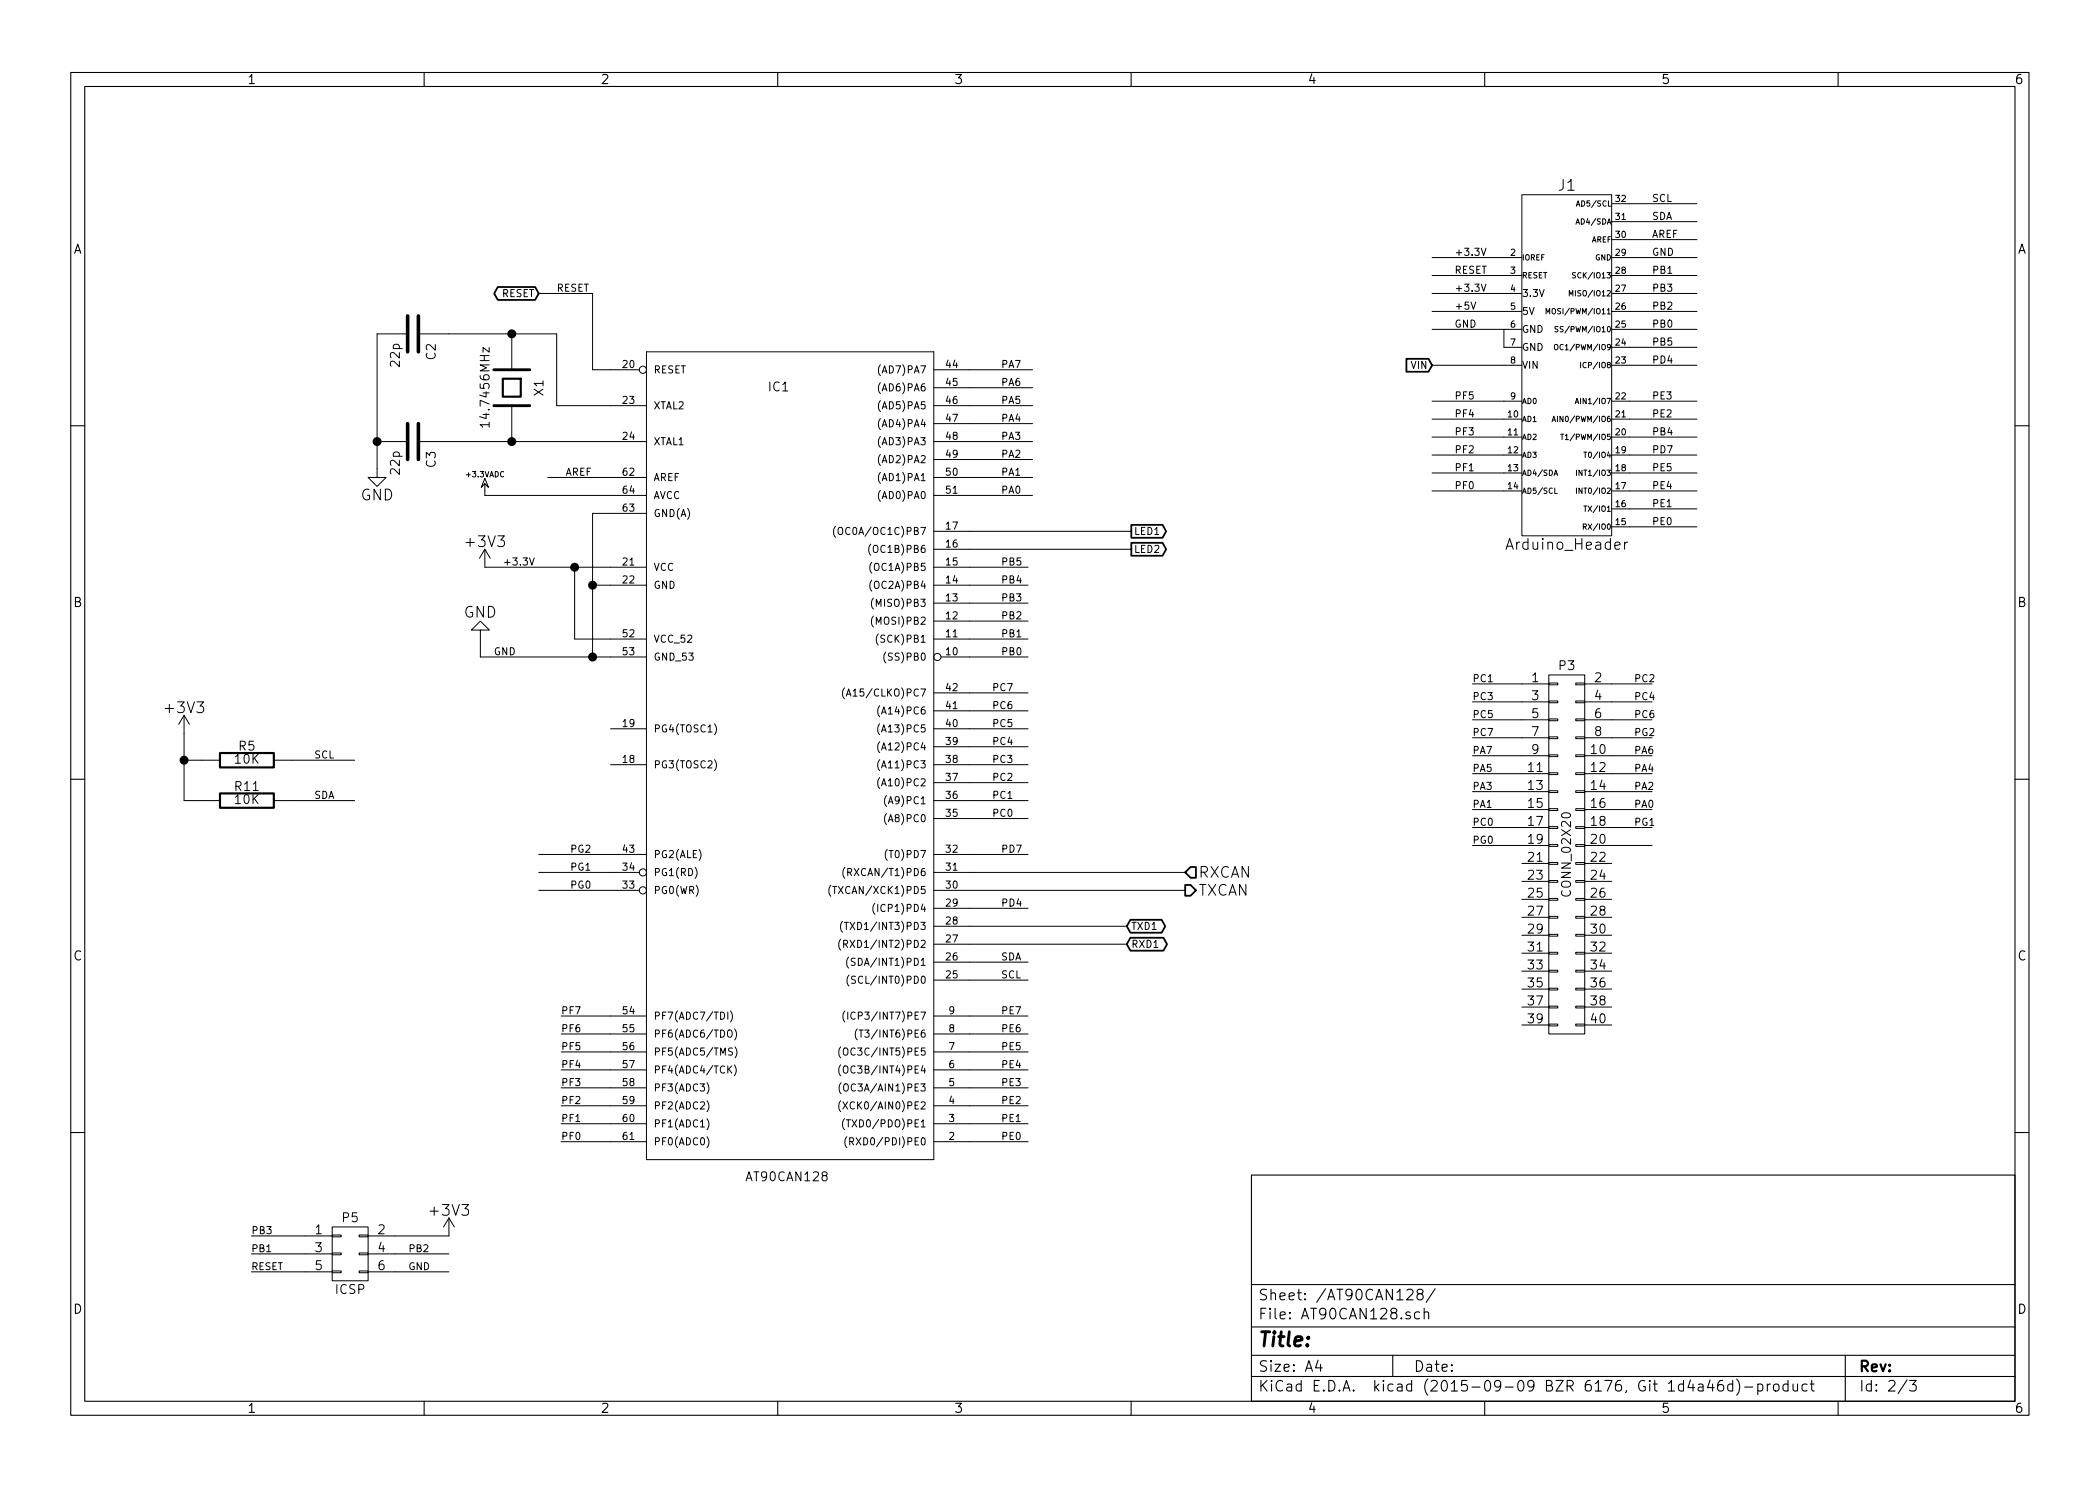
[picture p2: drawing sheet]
<svg xmlns="http://www.w3.org/2000/svg" width="297mm" height="210mm" viewBox="0 0 297 210" stroke-linecap="round" stroke-linejoin="round" font-family="sans-serif">
<g fill="none" stroke="#000" stroke-width=".15">
<path d="M10 10.3h277v189.9h-277zM12 12.2h273v186.1h-273zM60 10.3v1.9M110 10.3v1.9M160 10.3v1.9M210 10.3v1.9M260 10.3v1.9M10 60.2h2M285 60.2h2M10 110.3h2M285 110.3h2M10 160.2h2"/>
<path d="M177 166.3h108v32h-108zM285 160.2h2M60 198.3v1.9M110 198.3v1.9M160 198.3v1.9M177 194.8h108M177 191.8h108M177 187.8h108M177 181.8h108M186.4 192.5l-.3 1h.9M186.8 193v1M197 191.8v3"/>
<path d="M199 182.6l.2-.2 .5 .1a.37 .37 0 0 1 .1 .6l-.9 .8h1M200.7 183.1l-.3-.3 .1-.2 .2-.2 .4 .1 .2 .2-.1 .2-.2 .2h-.3a.48 .48 0 0 0-.2 .7l.2 .1h.3l.2-.1a.48 .48 0 0 0-.2-.7M200.8 185.7l-.4-.1-.3 .3 .1 .6 .2 .1 .4-.1M201.4 185.7a.38 .38 0 0 1 .7 .1v.8M201.4 185.1v1.5M203 182.3l-1.3 2M210 198.3v1.9M240.3 195.9l.1-.1 .4 .1 .1 .9M240.9 196.2l-.5 .1-.2 .2 .1 .2 .1 .1 .5-.1M241.9 195.2l-.4 1.1h1M242.2 195.8v1M243.7 195.3a.59 .59 0 0 0-.7 .7v.7l.2 .1h.3l.2-.1 .1-.5-.1-.2-.5-.1-.2 .3"/>
<path d="M245.1 195.9l-.4-.1-.3 .3v.6l.3 .1 .4-.1M245.1 195.3v1.5M245.6 195.1a1.71 1.71 0 0 1 0 2.3M246.8 196.3h1.1M248.6 195.9a.48 .48 0 0 1 .7 .1l.1 .1-.1 .6a.48 .48 0 0 1-.7 0M248.6 195.8v1.5M250 195.8v1M250.4 195.8l-.3 .1-.1 .2M250.9 196a.41 .41 0 0 1 .7 .1v.4a.41 .41 0 0 1-.4 .3 .41 .41 0 0 1-.3-.3zM252.9 195.9l-.4-.1-.3 .3 .1 .6 .2 .1 .4-.1M252.9 195.3v1.5M253.6 195.8l.1 .9a.4 .4 0 0 0 .6 0"/>
<path d="M254.3 195.8v1M255.6 195.9l-.4-.1-.3 .3 .1 .6 .2 .1 .4-.1M256.1 195.8h.5M256.3 195.3v1.3l.2 .2h.1M260 198.3v1.9M261 191.8v6.5M269.7 195.2l-1.2 2M270.1 195.3h.9l-.5 .6 .5 .1v.2v.5l-.2 .1h-.5l-.2-.1"/>
</g>
<g fill="none" stroke="#000" stroke-width=".14">
<path d="M202.6 36.4h12.7M202.6 39h12.7M209.5 35.1l.4 1 .3-1M215.3 27.6h12.7v48.2h-12.7zM222.9 38.6h-.4a.34 .34 0 0 0 .3 .4l.1 .2-.2 .1h-.3M222.9 31.7l.3-.7 .2 .7M223 29.2l.2-.8 .3 .8M228 36.4h12M228 39h12M228 33.9h12M228 31.4h12M228 28.8h12"/>
<path d="M57.7 47.2h-4.4v20.4h1.3l-1.3 1.2-1.2-1.2h1.2M59.2 47.2h19.5v10.2h12.7M69.2 49.2v.6l-.9-.6v.6M69.2 59.7v.7M72.4 47.2v5.1M72.4 57.4v5.1M76.2 41.5h7.6v10.8h6.6M91.4 49.8h40.7v114.3h-40.7zM132.1 52.3h13.9M132.1 57.4h13.9M132.1 54.9h13.9M132.1 59.9h13.9"/>
<path d="M202.6 41.5h12.7M202.6 44.1h12.7M202.6 46.6h12.7M202.6 51.7h12.7M202.6 56.8h12.7M202.6 59.3h12.7M209.5 40.2l.4 1 .3-1M212.7 46.6v2.5h2.6M218.7 44.4v-.7l.2 .5 .3-.5v.7M219.5 59.7l.3-.8 .2 .8M219.6 59.4h.4M219.9 48.8l.1-.1 .3 .1a.5 .5 0 0 1-.1 .7l-.3-.1z"/>
<path d="M220.4 46.2h-.4a.34 .34 0 0 0 .3 .5l.1 .1-.2 .2-.3-.1M221.1 46.2h-.4a.34 .34 0 0 0 .4 .5l-.1 .2h-.3M222 41.9v-.8l.2 .6 .3-.6v.8M222.8 57.1l.3-.7 .2 .7M222.9 56.9h.3M223.6 51.3v.7M228 41.5h12M228 44.1h12M228 46.6h12M228 49.1h12M228 51.7h12M228 56.8h12"/>
<path d="M228 59.3h12M53.3 62.5h4.4M59.2 62.5h32.2M68.6 68.4v1.7h22.8M68.6 67.7l.5 1.3-.5-.6-.5 .6zM68.6 77.7v2.6h22.8M68.6 77.7l-.8 1.3M68.6 77.7l.7 1.3M69.2 60.1h-1.3l.4 .3M74.9 78.9l.3 1.1 .4-1.1M77.5 67.6h13.9M91.4 72.6h-7.6v20.4"/>
<path d="M118.2 74.5a1.2 1.2 0 0 0 0 1.5M118.7 74.7h.4a.67 .67 0 0 1-.1 .9h-.3a.78 .78 0 0 1 0-.9zM123.2 77a1.2 1.2 0 0 0 0 1.6M123.3 79.5a1.2 1.2 0 0 0 0 1.6M132.1 67.6h13.9M132.1 70.1h13.9M132.1 62.5h13.9M132.1 77.7h27.9M132.1 75.2h27.9M132.1 65h13.9M202.6 61.8h12.7M202.6 64.4h12.7"/>
<path d="M202.6 66.9h12.7M202.6 69.5h12.7M219.8 67.3l.3-.8 .2 .8M219.9 67.1h.3M219.9 69.1v.7h.4M220.8 61.4h.4M221 61.4v.8M221.4 61.6l.2-.2v.8M221.4 62.2h.4M223 66.5v.8M223 69.1v.7M223.8 69.1v.7l-.5-.7v.7"/>
<path d="M223.8 66.5v.8l-.5-.8v.8M224 74.5h.3l.1-.3-.4-.1v.8M224 71.6h.5M224 64h.5M224.1 74.5l.3 .4M224.2 64v.7M228 61.8h12M228 64.4h12M228 66.9h12M228 69.5h12M228 74.5h12M228 72h12"/>
<path d="M229.8 76.7v1M230.2 76.7l-.3 .1-.1 .2M67.9 89.1h1.3l-1.3-1.2-1.2 1.2h1.2v3.9h23.5M81.3 80.3v10.1h10.1M83.8 82.8h7.6M119.5 97.3a1.2 1.2 0 0 0 0 1.6M119.7 98.5l.3-1 .4 1M119.8 98.2h.5M123.3 82.1a1.2 1.2 0 0 0 0 1.5M123.5 87.2a1.2 1.2 0 0 0 0 1.5M123.5 84.6a1.2 1.2 0 0 0 0 1.6M124.2 89.7a1.2 1.2 0 0 0 0 1.6"/>
<path d="M124.4 99.9a1.2 1.2 0 0 0 0 1.5M125.3 92.2a1.2 1.2 0 0 0 0 1.6M132.1 90.4h13.3M132.1 80.3h13.3M132.1 87.9h13.3M132.1 82.8h13.3M132.1 98h13.3M132.1 85.3h13.3M133.1 93h12.3M208.3 96.8h10.8M208.3 99.3h10.8M219.1 99.2h1.2v.2h-1.2z"/>
<path d="M219.1 96.6h1.2v.3h-1.2zM219.1 95.5h5.1v50.8h-5.1zM222.9 99.2h1.3v.2h-1.3zM222.9 96.6h1.3v.3h-1.3zM224.2 96.8h9.5M224.2 99.3h9.5M26 101.2v12.1h5.1M26 107.6h5.1M26 101.2l-.7 1.3M26 101.2l.8 1.3M38.7 113.3h11.5M38.7 107.6h11.5"/>
<path d="M86.4 103.1h5M86.4 108.2h5M124.4 102.4a1.2 1.2 0 0 0 0 1.6M124.4 110a1.2 1.2 0 0 0 0 1.6M124.4 107.5a1.2 1.2 0 0 0 0 1.5M124.4 104.9a1.2 1.2 0 0 0 0 1.6M125.4 115.1a1.2 1.2 0 0 0 0 1.6M125.4 112.6a1.2 1.2 0 0 0 0 1.5M132.1 103.1h13.3M132.1 100.6h13.3M132.1 115.8h13.3M132.1 113.3h13.3"/>
<path d="M132.1 110.7h13.3M132.1 108.2h13.3M132.1 105.7h13.3M208.3 101.8h10.8M208.3 104.4h10.8M208.3 106.9h10.8M208.3 119.6h10.8M208.3 109.5h10.8M208.3 112h10.8M208.3 114.5h10.8M208.3 117.1h10.8M219.1 119.5h1.2v.3h-1.2z"/>
<path d="M219.1 117h1.2v.2h-1.2zM219.1 114.4h1.2v.3h-1.2zM219.1 111.9h1.2v.2h-1.2zM219.1 109.3h1.2v.3h-1.2zM219.1 106.8h1.2v.3h-1.2zM219.1 104.3h1.2v.2h-1.2zM219.1 101.7h1.2v.3h-1.2zM222.9 119.5h1.3v.3h-1.3zM222.9 117h1.3v.2h-1.3zM222.9 114.4h1.3v.3h-1.3zM222.9 111.9h1.3v.2h-1.3zM222.9 109.3h1.3v.3h-1.3z"/>
<path d="M222.9 106.8h1.3v.3h-1.3zM222.9 104.3h1.3v.2h-1.3zM222.9 101.7h1.3v.3h-1.3zM224.2 101.8h9.5M224.2 104.4h9.5M224.2 106.9h9.5M224.2 119.6h9.5M224.2 109.5h9.5M224.2 112h9.5M224.2 114.5h9.5M224.2 117.1h9.5M76.2 126h14.2"/>
<path d="M76.2 123.4h14.2M76.2 120.9h15.2M117.5 125.3a1.2 1.2 0 0 0 0 1.5M117.8 125.4h.6M118.9 132.9a1.2 1.2 0 0 0 0 1.5M119.2 130.3a1.2 1.2 0 0 0 0 1.6M119.3 133.6l.5-.1 .1-.1-.1-.3-.5-.1v1.1M119.4 130.5h.6M119.5 122.7a1.2 1.2 0 0 0 0 1.6M119.6 133.6l.3 .5M119.7 130.5v1M120 135.4a1.2 1.2 0 0 0 0 1.6"/>
<path d="M120.1 138a1.2 1.2 0 0 0 0 1.5M121 135.6h-.4l-.2 .2 .1 .2 .4 .2v.3l-.1 .1-.4-.1M121 138.2l-.4-.1-.2 .2 .1 .3 .5 .2v.2l-.2 .1h-.4M123.7 127.8a1.2 1.2 0 0 0 0 1.6M125.5 120.2a1.2 1.2 0 0 0 0 1.5M132.1 126h35.5M132.1 123.4h35.5M132.1 120.9h13.3M132.1 138.7h13.3M132.1 136.1h13.3M132.1 133.6h27.3M132.1 131.1h27.3"/>
<path d="M132.1 128.5h13.3M215.3 132.3h3.8M215.3 122.2h3.8M215.3 134.9h3.8M215.3 124.7h3.8M215.3 137.4h3.8M215.3 127.2h3.8M215.3 139.9h3.8M215.3 129.8h3.8M219.1 139.8h1.2v.3h-1.2zM219.1 137.3h1.2v.2h-1.2zM219.1 134.7h1.2v.3h-1.2z"/>
<path d="M219.1 132.2h1.2v.3h-1.2zM219.1 129.7h1.2v.2h-1.2zM219.1 127.1h1.2v.3h-1.2zM219.1 124.6h1.2v.2h-1.2zM219.1 122h1.2v.3h-1.2zM222.9 139.8h1.3v.3h-1.3zM222.9 137.3h1.3v.2h-1.3zM222.9 134.7h1.3v.3h-1.3zM222.9 132.2h1.3v.3h-1.3zM222.9 129.7h1.3v.2h-1.3zM222.9 127.1h1.3v.3h-1.3zM222.9 124.6h1.3v.2h-1.3z"/>
<path d="M222.9 122h1.3v.3h-1.3zM224.2 132.3h3.8M224.2 122.2h3.8M224.2 134.9h3.8M224.2 124.7h3.8M224.2 137.4h3.8M224.2 127.2h3.8M224.2 139.9h3.8M224.2 129.8h3.8M79.4 159h12M79.4 156.5h12M79.4 153.9h12"/>
<path d="M79.4 151.4h12M79.4 148.8h12M79.4 146.3h12M79.4 143.8h12M100 158.3a1.2 1.2 0 0 1 0 1.5M100 153.2a1.2 1.2 0 0 1 0 1.6M100 155.7a1.2 1.2 0 0 1 0 1.6M102.9 143.2v1M103 145.8h.4a.67 .67 0 0 1-.1 1l-.3-.1a.78 .78 0 0 1 0-.9zM103.1 151.3l.4 .5M103.3 143a1.2 1.2 0 0 1 0 1.6M103.5 150.8l-.6 .6"/>
<path d="M103.6 148.3h-.4l-.2 .2 .1 .2 .5 .2v.3l-.2 .1-.4-.1M103.9 150.7a1.2 1.2 0 0 1 0 1.5M103.9 145.6a1.2 1.2 0 0 1 0 1.5M104 148.1a1.2 1.2 0 0 1 0 1.6M118.9 155.7a1.2 1.2 0 0 0 0 1.6M118.9 150.7a1.2 1.2 0 0 0 0 1.5M118.9 148.1a1.2 1.2 0 0 0 0 1.6M119 153.2a1.2 1.2 0 0 0 0 1.6M119.2 155.9l.7 1M119.4 150.9h.4a.67 .67 0 0 1-.1 .9h-.3a.78 .78 0 0 1 0-.9zM119.4 148.3h.4a.67 .67 0 0 1-.1 1l-.3-.1a.78 .78 0 0 1 0-.9zM119.5 158.3a1.2 1.2 0 0 0 0 1.5"/>
<path d="M119.5 153.4h.4a.67 .67 0 0 1-.1 1l-.3-.1a.78 .78 0 0 1 0-.9zM119.5 143a1.2 1.2 0 0 0 0 1.6M119.7 158.4h.6M119.9 155.9l-.7 1M119.9 143.2v1M121 143.3a.4 .4 0 0 0-.5 0 .4 .4 0 0 0-.2 .5 .37 .37 0 0 0 .2 .4 .37 .37 0 0 0 .5-.1M121.3 145.6a1.2 1.2 0 0 0 0 1.5M121.5 145.7h.6M121.8 145.7v1.1M132.1 159h13.3M132.1 156.5h13.3M132.1 153.9h13.3"/>
<path d="M132.1 151.4h13.3M132.1 148.8h13.3M132.1 146.3h13.3M132.1 143.8h13.3M215.3 145h3.8M215.3 142.5h3.8M219.1 144.9h1.2v.3h-1.2zM219.1 142.4h1.2v.2h-1.2zM222.9 144.9h1.3v.3h-1.3zM222.9 142.4h1.3v.2h-1.3zM224.2 145h3.8M224.2 142.5h3.8"/>
<path d="M35.6 174.9h11.4M35.6 177.4h11.4M35.6 180h11.4M47 179.8h1.3v.3h-1.3zM47 177.3h1.3v.2h-1.3zM47 174.7h1.3v.3h-1.3zM47 173.6h5.1v7.6h-5.1zM50.8 179.8h1.3v.3h-1.3zM50.8 177.3h1.3v.2h-1.3zM50.8 174.7h1.3v.3h-1.3zM52.1 177.4h11.4M52.1 180h11.4"/>
<path d="M63.5 172.3v2.6h-11.4M63.5 172.3l-.8 1.3M63.5 172.3l.8 1.3M79.4 161.5h12M100 160.8a1.2 1.2 0 0 1 0 1.6M119.8 160.8a1.2 1.2 0 0 0 0 1.6M120.2 161.5h.5l.1-.2-.1-.3h-.5v1M120.4 161.5l.4 .5M132.1 161.5h13.3"/>
<circle cx="90.9" cy="52.3" r=".51"/>
<circle cx="132.6" cy="93" r=".51"/>
<circle cx="90.9" cy="123.4" r=".51"/>
<circle cx="90.9" cy="126" r=".51"/>
</g>
<path d="M71.1 53.6h2.6v2.5h-2.6zM31.1 112.3h7.6v2h-7.6zM31.1 106.5h7.6v2.1h-7.6z" fill="none" stroke="#000" stroke-width=".3"/>
<path d="M69.8 52.3h5.1M69.8 57.4h5.1" fill="none" stroke="#000" stroke-width=".41"/>
<path d="M57.7 44.7v5.1M57.7 59.9v5.1M59.2 44.7v5.1M59.2 59.9v5.1" fill="none" stroke="#000" stroke-width=".51"/>
<g fill="#000" stroke="#000" stroke-width=".25">
<circle cx="72.4" cy="47.2" r=".51"/>
<circle cx="53.3" cy="62.5" r=".51"/>
<circle cx="72.4" cy="62.5" r=".51"/>
<circle cx="81.3" cy="80.3" r=".51"/>
<circle cx="83.8" cy="82.8" r=".51"/>
<circle cx="83.8" cy="93" r=".51"/>
<circle cx="26" cy="107.6" r=".51"/>
</g>
<path d="M70.4 40.6h5.3l.5 .9-.5 .9h-5.3l-.5-.9zM198.9 50.8h3.2l.5 .9-.5 .9h-3.2zM160 76.8h4.4l.5 .9-.5 .9h-4.4zM160 74.3h4.4l.5 .9-.5 .9h-4.4zM159.9 130.1h4.4l.5 1-.5 .9h-4.4l-.5-.9zM159.9 132.7h4.7l.5 .9-.5 .9h-4.7l-.5-.9zM167.6 125.2h.8l.8 .8-.8 .7h-.8zM168.4 122.7h.8v1.5h-.8l-.8-.8z" fill="none" stroke="#000" stroke-width=".25"/>
<text font-size="2.8" x="178" y="190.5">Title:</text>
<g font-size="2.1">
<text x="220.4" y="27">J1</text>
<text x="51" y="70.8">GND</text>
<text x="66.1" y="77.4">+3V3</text>
<text x="213.4" y="77.8">Arduino_Header</text>
<text x="65.6" y="87.4">GND</text>
<text x="23.5" y="100.9">+3V3</text>
<text x="169.5" y="124.2">RXCAN</text>
<text x="169.5" y="126.7">TXCAN</text>
<text x="61" y="172">+3V3</text>
<text x="178" y="184">Sheet: /AT90CAN128/</text>
<text x="178" y="186.7">File: AT90CAN128.sch</text>
<text x="178" y="196.9">KiCad E.D.A. kicad (2015-09-09 BZR 6176, Git 1d4a46d)-product</text>
<text x="178" y="194.1">Size: A4</text>
<text x="200" y="194.1">Date:</text>
<text x="263" y="194.1">Rev:</text>
<text x="263" y="196.9">Id: 2/3</text>
</g>
<g font-size="1.8">
<text x="35" y="11.9">1</text>
<text x="85" y="11.9">2</text>
<text x="135" y="11.9">3</text>
<text x="185" y="11.9">4</text>
<text x="235" y="11.9">5</text>
<text x="285" y="11.9">6</text>
<text x="10.4" y="35.9">A</text>
<text x="285.4" y="35.9">A</text>
<text x="56.5" y="51.8" transform="rotate(-90 56.5 51.8)">22p</text>
<text x="61.6" y="50.9" transform="rotate(-90 61.6 50.9)">C2</text>
<text x="69.2" y="59.9" transform="rotate(-90 69.2 59.9)">14.7456MHz</text>
<text x="76.9" y="55.9" transform="rotate(-90 76.9 55.9)">X1</text>
<text x="108.8" y="55.4">IC1</text>
<text x="56.5" y="67.1" transform="rotate(-90 56.5 67.1)">22p</text>
<text x="61.6" y="66.1" transform="rotate(-90 61.6 66.1)">C3</text>
<text x="10.4" y="85.9">B</text>
<text x="285.4" y="85.9">B</text>
<text x="220.5" y="94.8">P3</text>
<text x="216.7" y="96.5">1</text>
<text x="216.7" y="99.1">3</text>
<text x="216.7" y="101.6">5</text>
<text x="225.6" y="96.5">2</text>
<text x="225.6" y="99.1">4</text>
<text x="225.6" y="101.6">6</text>
<text x="33.8" y="106.2">R5</text>
<text x="216.7" y="104.1">7</text>
<text x="216.7" y="106.7">9</text>
<text x="225.1" y="106.7">10</text>
<text x="225.6" y="104.1">8</text>
<text x="33.3" y="113.8">10K</text>
<text x="33.3" y="108">10K</text>
<text x="33.3" y="111.9">R11</text>
<text x="216.2" y="109.2">11</text>
<text x="216.2" y="111.8">13</text>
<text x="225.1" y="109.2">12</text>
<text x="225.1" y="111.8">14</text>
<text x="216.2" y="114.3">15</text>
<text x="216.2" y="116.8">17</text>
<text x="216.2" y="119.4">19</text>
<text x="225.1" y="119.4">20</text>
<text x="225.1" y="114.3">16</text>
<text x="225.1" y="116.8">18</text>
<text x="216.2" y="121.9">21</text>
<text x="216.2" y="124.5">23</text>
<text x="225.1" y="121.9">22</text>
<text x="225.1" y="124.5">24</text>
<text x="216.2" y="127">25</text>
<text x="216.2" y="129.5">27</text>
<text x="222.2" y="126.5" transform="rotate(-90 222.2 126.5)">CONN_02X20</text>
<text x="225.1" y="127">26</text>
<text x="225.1" y="129.5">28</text>
<text x="10.4" y="135.9">C</text>
<text x="216.2" y="134.6">31</text>
<text x="216.2" y="137.2">33</text>
<text x="216.2" y="132.1">29</text>
<text x="225.1" y="132.1">30</text>
<text x="225.1" y="134.6">32</text>
<text x="225.1" y="137.2">34</text>
<text x="285.4" y="135.9">C</text>
<text x="216.2" y="139.7">35</text>
<text x="216.2" y="142.2">37</text>
<text x="225.1" y="139.7">36</text>
<text x="225.1" y="142.2">38</text>
<text x="216.2" y="144.8">39</text>
<text x="225.1" y="144.8">40</text>
<text x="105.8" y="167.1">AT90CAN128</text>
<text x="48.5" y="172.9">P5</text>
<text x="44.6" y="174.6">1</text>
<text x="44.6" y="177.2">3</text>
<text x="44.6" y="179.7">5</text>
<text x="53.5" y="174.6">2</text>
<text x="53.5" y="177.2">4</text>
<text x="53.5" y="179.7">6</text>
<text x="10.4" y="185.9">D</text>
<text x="47.5" y="183.1">ICSP</text>
<text x="285.4" y="185.9">D</text>
<text x="35" y="199.9">1</text>
<text x="85" y="199.9">2</text>
<text x="135" y="199.9">3</text>
<text x="185" y="199.9">4</text>
<text x="235" y="199.9">5</text>
<text x="285" y="199.9">6</text>
</g>
<g font-size="1.4">
<text x="233.7" y="28.6">SCL</text>
<text x="233.7" y="31.1">SDA</text>
<text x="233.7" y="33.6">AREF</text>
<text x="78.7" y="41.3">RESET</text>
<text x="205.7" y="41.3">+3.3V</text>
<text x="205.7" y="38.7">RESET</text>
<text x="205.7" y="36.2">+3.3V</text>
<text x="233.7" y="36.2">GND</text>
<text x="233.7" y="41.3">PB3</text>
<text x="233.7" y="38.7">PB1</text>
<text x="70.8" y="42">RESET</text>
<text x="205.7" y="46.3">GND</text>
<text x="205.7" y="43.8">+5V</text>
<text x="215.3" y="42">3.3V</text>
<text x="215.3" y="44.5">5V</text>
<text x="215.3" y="47.1">GND</text>
<text x="233.7" y="43.8">PB2</text>
<text x="233.7" y="46.3">PB0</text>
<text x="88.1" y="52.1">20</text>
<text x="92.5" y="52.8">RESET</text>
<text x="124.5" y="52.8">(AD7)PA7</text>
<text x="133.8" y="52.1">44</text>
<text x="141.6" y="52.1">PA7</text>
<text x="199.6" y="52.2">VIN</text>
<text x="215.3" y="49.6">GND</text>
<text x="215.3" y="52.2">VIN</text>
<text x="233.7" y="51.4">PD4</text>
<text x="233.7" y="48.9">PB5</text>
<text x="88.1" y="57.1">23</text>
<text x="92.5" y="57.9">XTAL2</text>
<text x="124.5" y="55.4">(AD6)PA6</text>
<text x="124.5" y="57.9">(AD5)PA5</text>
<text x="133.8" y="54.6">45</text>
<text x="133.8" y="57.1">46</text>
<text x="133.8" y="59.7">47</text>
<text x="141.6" y="54.6">PA6</text>
<text x="141.6" y="57.1">PA5</text>
<text x="141.6" y="59.7">PA4</text>
<text x="205.7" y="59">PF4</text>
<text x="205.7" y="56.5">PF5</text>
<text x="233.7" y="59">PE2</text>
<text x="233.7" y="56.5">PE3</text>
<text x="88.1" y="62.2">24</text>
<text x="92.5" y="63">XTAL1</text>
<text x="124.5" y="60.4">(AD4)PA4</text>
<text x="124.5" y="63">(AD3)PA3</text>
<text x="124.5" y="65.5">(AD2)PA2</text>
<text x="133.8" y="62.2">48</text>
<text x="133.8" y="64.8">49</text>
<text x="141.6" y="62.2">PA3</text>
<text x="141.6" y="64.8">PA2</text>
<text x="205.7" y="64.1">PF2</text>
<text x="205.7" y="61.6">PF3</text>
<text x="233.7" y="64.1">PD7</text>
<text x="233.7" y="61.6">PB4</text>
<text x="80" y="67.3">AREF</text>
<text x="88.1" y="67.3">62</text>
<text x="88.1" y="69.8">64</text>
<text x="92.5" y="68.1">AREF</text>
<text x="92.5" y="70.6">AVCC</text>
<text x="124.5" y="68.1">(AD1)PA1</text>
<text x="124.5" y="70.6">(AD0)PA0</text>
<text x="133.8" y="67.3">50</text>
<text x="133.8" y="69.8">51</text>
<text x="141.6" y="67.3">PA1</text>
<text x="141.6" y="69.8">PA0</text>
<text x="205.7" y="69.2">PF0</text>
<text x="205.7" y="66.7">PF1</text>
<text x="233.7" y="71.7">PE1</text>
<text x="233.7" y="69.2">PE4</text>
<text x="233.7" y="66.7">PE5</text>
<text x="88.1" y="72.4">63</text>
<text x="92.5" y="73.1">GND(A)</text>
<text x="119.1" y="75.7">(OC0A/OC1C)PB7</text>
<text x="133.8" y="77.5">16</text>
<text x="133.8" y="74.9">17</text>
<text x="160.4" y="75.7">LED1</text>
<text x="233.7" y="74.3">PE0</text>
<text x="71.1" y="80">+3.3V</text>
<text x="88.1" y="80">21</text>
<text x="88.1" y="82.5">22</text>
<text x="92.5" y="80.8">VCC</text>
<text x="92.5" y="83.3">GND</text>
<text x="123.4" y="83.3">(OC2A)PB4</text>
<text x="123.4" y="80.8">(OC1A)PB5</text>
<text x="123.4" y="78.2">(OC1B)PB6</text>
<text x="133.8" y="82.5">14</text>
<text x="133.8" y="80">15</text>
<text x="141.6" y="80">PB5</text>
<text x="141.6" y="82.5">PB4</text>
<text x="160.4" y="78.2">LED2</text>
<text x="123.7" y="88.4">(MOSI)PB2</text>
<text x="123.7" y="85.8">(MISO)PB3</text>
<text x="133.8" y="87.6">12</text>
<text x="133.8" y="85.1">13</text>
<text x="141.6" y="85.1">PB3</text>
<text x="141.6" y="87.6">PB2</text>
<text x="69.8" y="92.7">GND</text>
<text x="88.1" y="90.2">52</text>
<text x="88.1" y="92.7">53</text>
<text x="92.5" y="90.9">VCC_52</text>
<text x="92.5" y="93.5">GND_53</text>
<text x="124.4" y="90.9">(SCK)PB1</text>
<text x="125.5" y="93.5">(SS)PB0</text>
<text x="133.8" y="92.7">10</text>
<text x="133.8" y="90.2">11</text>
<text x="141.6" y="90.2">PB1</text>
<text x="141.6" y="92.7">PB0</text>
<text x="120.4" y="98.5">(A15/CLKO)PC7</text>
<text x="124.8" y="101.1">(A14)PC6</text>
<text x="133.8" y="100.3">41</text>
<text x="133.8" y="97.8">42</text>
<text x="140.3" y="97.8">PC7</text>
<text x="140.3" y="100.3">PC6</text>
<text x="208.3" y="96.5">PC1</text>
<text x="208.3" y="99.1">PC3</text>
<text x="208.3" y="101.6">PC5</text>
<text x="231.1" y="96.5">PC2</text>
<text x="231.1" y="99.1">PC4</text>
<text x="231.1" y="101.6">PC6</text>
<text x="44.4" y="107.3">SCL</text>
<text x="88.1" y="107.9">18</text>
<text x="88.1" y="102.9">19</text>
<text x="92.5" y="103.6">PG4(TOSC1)</text>
<text x="124.8" y="103.6">(A13)PC5</text>
<text x="124.8" y="106.2">(A12)PC4</text>
<text x="133.8" y="102.9">40</text>
<text x="133.8" y="107.9">38</text>
<text x="133.8" y="105.4">39</text>
<text x="140.3" y="102.9">PC5</text>
<text x="140.3" y="105.4">PC4</text>
<text x="140.3" y="107.9">PC3</text>
<text x="208.3" y="104.1">PC7</text>
<text x="208.3" y="106.7">PA7</text>
<text x="231.1" y="106.7">PA6</text>
<text x="231.1" y="104.1">PG2</text>
<text x="44.4" y="113">SDA</text>
<text x="92.5" y="108.7">PG3(TOSC2)</text>
<text x="124.8" y="111.2">(A10)PC2</text>
<text x="124.8" y="108.7">(A11)PC3</text>
<text x="125.6" y="113.8">(A9)PC1</text>
<text x="133.8" y="113">36</text>
<text x="133.8" y="110.5">37</text>
<text x="140.3" y="110.5">PC2</text>
<text x="140.3" y="113">PC1</text>
<text x="208.3" y="111.8">PA3</text>
<text x="208.3" y="109.2">PA5</text>
<text x="231.1" y="111.8">PA2</text>
<text x="231.1" y="109.2">PA4</text>
<text x="125.6" y="116.3">(A8)PC0</text>
<text x="133.8" y="115.6">35</text>
<text x="140.3" y="115.6">PC0</text>
<text x="208.3" y="116.8">PC0</text>
<text x="208.3" y="114.3">PA1</text>
<text x="208.3" y="119.4">PG0</text>
<text x="231.1" y="114.3">PA0</text>
<text x="231.1" y="116.8">PG1</text>
<text x="80.6" y="120.6">PG2</text>
<text x="80.6" y="123.2">PG1</text>
<text x="80.6" y="125.7">PG0</text>
<text x="88.1" y="125.7">33</text>
<text x="88.1" y="120.6">43</text>
<text x="88.1" y="123.2">34</text>
<text x="92.5" y="121.4">PG2(ALE)</text>
<text x="92.5" y="123.9">PG1(RD)</text>
<text x="120.3" y="123.9">(RXCAN/T1)PD6</text>
<text x="125.7" y="121.4">(T0)PD7</text>
<text x="133.8" y="125.7">30</text>
<text x="133.8" y="123.2">31</text>
<text x="133.8" y="120.6">32</text>
<text x="141.6" y="120.6">PD7</text>
<text x="92.5" y="126.5">PG0(WR)</text>
<text x="118.3" y="126.5">(TXCAN/XCK1)PD5</text>
<text x="120.3" y="131.6">(TXD1/INT3)PD3</text>
<text x="124.2" y="129">(ICP1)PD4</text>
<text x="133.8" y="130.8">28</text>
<text x="133.8" y="128.3">29</text>
<text x="141.6" y="128.3">PD4</text>
<text x="160" y="131.6">TXD1</text>
<text x="120.1" y="134.1">(RXD1/INT2)PD2</text>
<text x="120.9" y="136.6">(SDA/INT1)PD1</text>
<text x="133.8" y="135.9">26</text>
<text x="133.8" y="133.3">27</text>
<text x="141.6" y="135.9">SDA</text>
<text x="160" y="134.1">RXD1</text>
<text x="79.4" y="143.5">PF7</text>
<text x="88.1" y="143.5">54</text>
<text x="121.1" y="139.2">(SCL/INT0)PD0</text>
<text x="133.8" y="138.4">25</text>
<text x="134.2" y="143.5">9</text>
<text x="141.6" y="138.4">SCL</text>
<text x="141.6" y="143.5">PE7</text>
<text x="79.4" y="148.6">PF5</text>
<text x="79.4" y="146">PF6</text>
<text x="88.1" y="146">55</text>
<text x="88.1" y="148.6">56</text>
<text x="92.5" y="144.3">PF7(ADC7/TDI)</text>
<text x="92.5" y="146.8">PF6(ADC6/TDO)</text>
<text x="92.5" y="149.3">PF5(ADC5/TMS)</text>
<text x="120.1" y="149.3">(OC3C/INT5)PE5</text>
<text x="120.9" y="144.3">(ICP3/INT7)PE7</text>
<text x="122.3" y="146.8">(T3/INT6)PE6</text>
<text x="134.2" y="148.6">7</text>
<text x="134.2" y="146">8</text>
<text x="141.6" y="148.6">PE5</text>
<text x="141.6" y="146">PE6</text>
<text x="79.4" y="153.7">PF3</text>
<text x="79.4" y="151.1">PF4</text>
<text x="88.1" y="151.1">57</text>
<text x="88.1" y="153.7">58</text>
<text x="92.5" y="151.9">PF4(ADC4/TCK)</text>
<text x="92.5" y="154.4">PF3(ADC3)</text>
<text x="119.9" y="154.4">(OC3A/AIN1)PE3</text>
<text x="120.1" y="151.9">(OC3B/INT4)PE4</text>
<text x="134.2" y="153.7">5</text>
<text x="134.2" y="151.1">6</text>
<text x="141.6" y="153.7">PE3</text>
<text x="141.6" y="151.1">PE4</text>
<text x="79.4" y="161.3">PF0</text>
<text x="79.4" y="158.7">PF1</text>
<text x="79.4" y="156.2">PF2</text>
<text x="88.1" y="158.7">60</text>
<text x="88.1" y="161.3">61</text>
<text x="88.1" y="156.2">59</text>
<text x="92.5" y="159.5">PF1(ADC1)</text>
<text x="92.5" y="157">PF2(ADC2)</text>
<text x="120.1" y="157">(XCK0/AIN0)PE2</text>
<text x="120.4" y="159.5">(TXD0/PDO)PE1</text>
<text x="134.2" y="161.3">2</text>
<text x="134.2" y="158.7">3</text>
<text x="134.2" y="156.2">4</text>
<text x="141.6" y="156.2">PE2</text>
<text x="141.6" y="158.7">PE1</text>
<text x="141.6" y="161.3">PE0</text>
<text x="92.5" y="162">PF0(ADC0)</text>
<text x="120.9" y="162">(RXD0/PDI)PE0</text>
<text x="35.6" y="179.7">RESET</text>
<text x="35.6" y="177.2">PB1</text>
<text x="35.6" y="174.6">PB3</text>
<text x="57.8" y="179.7">GND</text>
<text x="57.8" y="177.2">PB2</text>
</g>
<g font-size="1.2">
<text x="228.5" y="28.6">32</text>
<text x="228.5" y="33.6">30</text>
<text x="228.5" y="31.1">31</text>
<text x="213.7" y="36.2">2</text>
<text x="213.7" y="38.7">3</text>
<text x="213.7" y="41.3">4</text>
<text x="228.5" y="41.3">27</text>
<text x="228.5" y="38.7">28</text>
<text x="228.5" y="36.2">29</text>
<text x="213.7" y="43.8">5</text>
<text x="213.7" y="46.3">6</text>
<text x="228.5" y="46.3">25</text>
<text x="228.5" y="43.8">26</text>
<text x="213.7" y="48.9">7</text>
<text x="213.7" y="51.4">8</text>
<text x="228.5" y="51.4">23</text>
<text x="228.5" y="48.9">24</text>
<text x="213.3" y="59">10</text>
<text x="213.7" y="56.5">9</text>
<text x="228.5" y="59">21</text>
<text x="228.5" y="56.5">22</text>
<text x="213.3" y="61.6">11</text>
<text x="213.3" y="64.1">12</text>
<text x="228.5" y="61.6">20</text>
<text x="228.5" y="64.1">19</text>
<text x="213.3" y="66.7">13</text>
<text x="213.3" y="69.2">14</text>
<text x="228.5" y="71.7">16</text>
<text x="228.5" y="69.2">17</text>
<text x="228.5" y="66.7">18</text>
<text x="228.5" y="74.3">15</text>
</g>
<g font-size="1.1">
<text x="223.4" y="29.2">AD5/SCL</text>
<text x="223.3" y="31.7">AD4/SDA</text>
<text x="225" y="34.3">AREF</text>
<text x="215.3" y="36.8">IOREF</text>
<text x="215.3" y="39.4">RESET</text>
<text x="222.6" y="41.9">MISO/IO12</text>
<text x="223.1" y="39.4">SCK/IO13</text>
<text x="225.6" y="36.8">GND</text>
<text x="219.7" y="44.4">MOSI/PWM/IO11</text>
<text x="221" y="47">SS/PWM/IO10</text>
<text x="220.9" y="49.5">OC1/PWM/IO9</text>
<text x="224.2" y="52.1">ICP/IO8</text>
<text x="215.3" y="57.1">AD0</text>
<text x="215.3" y="59.7">AD1</text>
<text x="220.6" y="59.7">AIN0/PWM/IO6</text>
<text x="223.5" y="57.1">AIN1/IO7</text>
<text x="215.3" y="62.2">AD2</text>
<text x="215.3" y="64.8">AD3</text>
<text x="221.8" y="62.2">T1/PWM/IO5</text>
<text x="224.7" y="64.8">T0/IO4</text>
<text x="66" y="67.5">+3.3VADC</text>
<text x="215.3" y="67.3">AD4/SDA</text>
<text x="215.3" y="69.8">AD5/SCL</text>
<text x="223.6" y="69.8">INT0/IO2</text>
<text x="223.6" y="67.3">INT1/IO3</text>
<text x="224.5" y="74.9">RX/IO0</text>
<text x="224.6" y="72.4">TX/IO1</text>
</g>
</svg>
